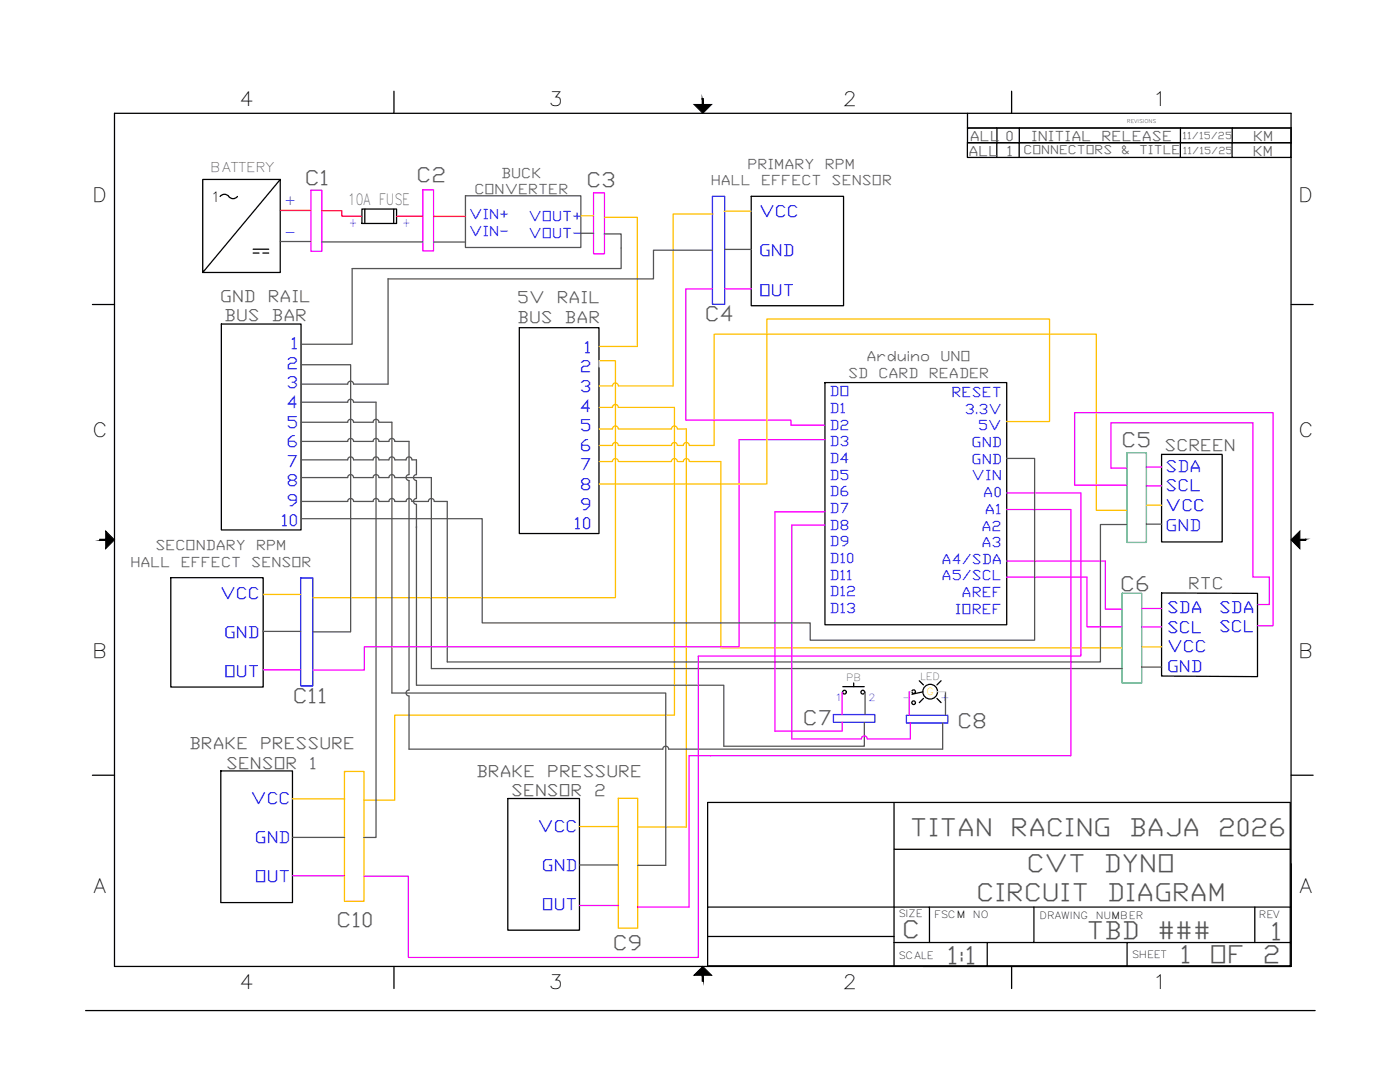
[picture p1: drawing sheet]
<svg xmlns="http://www.w3.org/2000/svg" width="279mm" height="216mm" viewBox="0 0 279 216" stroke-linecap="round" stroke-linejoin="round" font-family="sans-serif">
<!-- layer: Viewport -->
<path d="M257.7 172.3v20.5h-73.4" fill="none" stroke="#000" stroke-width=".25"/>
<!-- layer: Title Block -->
<g fill="none" stroke="#000" stroke-width=".25">
<path d="M78.6 18.2v4.4M201.9 18.2v4.4M22.8 22.6h234.9v170.2h-234.9zM193.1 22.6v2.9h64.6h-64.6v3h64.6h-64.6v2.9h64.5M198.9 28.5v2.9M199 25.5v3M203.4 25.5v5.9M235.6 28.5v2.9M235.6 25.5v3M245.9 28.5v2.9M245.9 25.5v3M18.4 60.8h4.4"/>
<path d="M257.7 60.8h4.4M18.4 154.7h4.4M257.7 154.7h4.4M141.2 160.1h116.3M141.2 160.2v32.5h116.3v-32.5M178.4 160.2v32.5M178.4 169.5h79.1M78.6 192.8v4.4M141.2 181h116.3M141.2 186.9h37.2M178.4 188.1h79.1M185.5 181v7.1"/>
<path d="M197 188.1v4.6M201.9 192.8v4.4M206.3 181v7.1M224.9 188.1v4.6M250.4 181v7.1M17.1 201.6h245.4"/>
</g>
<g fill="#000" stroke="#000" stroke-width=".2">
<path d="M138.5 20.8h3.5l-1.7 1.8zM21.1 106l1.7 1.7-1.7 1.8zM257.7 107.7l1.7-1.7v3.5zM138.5 194.6l1.8-1.8 1.7 1.8z"/>
<path d="M140.1 19.7l.3 1.1v-1.1zM140.1 19.7l.3 1.1h-.3z"/>
<path d="M19.9 107.6v.2l1.2-.2zM19.9 107.8l1.2-.2v.2z"/>
<path d="M259.4 107.8h1.2v-.2zM259.4 107.6h1.2l-1.2 .2z"/>
<path d="M140.1 194.6v1.2h.3zM140.1 194.6h.3v1.2z"/>
</g>
<!-- layer: 0 -->
<path d="M257.7 25.5l-.1 5.9M44.2 64.7h15.9v41h-15.9zM103.6 65.4h15.9v41.1h-15.9z" fill="none" stroke="#000" stroke-width=".25"/>
<!-- layer: SYMS -->
<g fill="none" stroke="#000" stroke-width=".25">
<path d="M43.9 39.2a1.13 1.13 0 0 1 1.9 .2l.5 .2h.5l.6-.4M55.9 35.8h-15.4v18.6h15.4v-18.6l-15.4 18.6M50.5 49.7h3.1M50.5 50.5h1.2M52.5 50.5h1.1M72.2 41.7h6.9v2.9h-6.9zM72.8 41.7v2.9M78.6 41.7v2.9M168.2 137h4.3M170.4 136.3v.7M183.5 135.8l.8 .9M184.2 138.1l-2.2 .4"/>
<path d="M184.3 139.4l-.8 .8M187 139.4l.8 .8M187.8 135.8l-.8 .9"/>
<circle cx="168.5" cy="138.1" r=".38"/>
<circle cx="172.2" cy="138.1" r=".38"/>
<circle cx="182.3" cy="138" r=".37"/>
<circle cx="185.6" cy="138" r="1.47"/>
<circle cx="182.3" cy="140.2" r=".37"/>
</g>
<!-- layer: WHT_4AWG -->
<path d="M149.9 39.2h18.4v21.8h-18.4zM164.6 76.3h36.3v48.4h-36.3zM34.1 115.3h18.4v21.8h-18.4z" fill="none" stroke="#000" stroke-width=".25"/>
<!-- layer: W_SIG_PINK -->
<g fill="none" stroke="#f0f" stroke-width=".25">
<path d="M142.2 57.7h-5.3v26.1h21v1.1h6.7M144.6 57.6h5.3M147.5 87.7v41.3h-74.8v4.7h-10.3M147.5 87.7h17.1M200.9 98.4h14.8v32.5h-76.3v60.1h-57.9v-16.1h-8.9M224.9 93.4h-3.2v-9h28.3v30.7h3.3v5.5h-2.3M224.9 96.8h-10.4v-14.5h39.6v42.6h-3.1M228.7 93.2h3.1M228.8 96.9h3M164.6 104.8h-6.6v42.6h13.9a.59 .59 0 0 1 .6-.6 .59 .59 0 0 1 .6 .6h8.6v-3.1M164.7 102.1h-10v43.8h13.4v-1.8M200.9 115.2h16v9.9h7"/>
<path d="M200.9 101.7h12.8v49.1h-76.2v30.2h-10.2M200.9 112h19.7M220.6 112v9.6h3.3M52.5 133.6h7.4M168.1 138.1v4.5M181.5 138v4.7M227.8 121.4h4M227.8 125.1h4M58.4 174.7h10.3M115.6 180.7h7.8"/>
</g>
<!-- layer: WHT_7AWG -->
<path d="M231.8 90.7h12.1v17.4h-12.1zM231.8 118.3l19.2 .1v16.6l-19.2-.1z" fill="none" stroke="#000" stroke-width=".25"/>
<!-- layer: WHT_10AWG -->
<path d="M44.1 153.8h14.3v26.3h-14.3zM101.3 159.3h14.3v26.3h-14.3z" fill="none" stroke="#000" stroke-width=".25"/>
<!-- layer: W_GND_BLACK -->
<g fill="none" stroke="#545454" stroke-width=".25">
<path d="M92.9 39.1h23v10.3h-23zM55.9 48.2h6.1M64.2 48.3h20.2M77.4 55.6v21h-6.8a.59 .59 0 0 0-.6-.5 .59 .59 0 0 0-.6 .5h-9.3M86.5 48.3h6.4M115.9 46.5h2.6M120.6 46.7h3.4v6.9h-53.7v15.1h-10.2M142.2 49.9h-11.8v5.8h-53M144.6 49.8h5.3M60.1 72.8h9.9v53.3M60.1 84.3h9.3a.59 .59 0 0 1 .6-.6 .59 .59 0 0 1 .6 .6h3.9a.59 .59 0 0 1 .5-.6 .59 .59 0 0 1 .6 .6h2.6v54h54.7v34.4h-5.6M60.1 88.1h9.3a.59 .59 0 0 1 .6-.6 .59 .59 0 0 1 .6 .6h3.9a.59 .59 0 0 1 .5-.6 .59 .59 0 0 1 .6 .6h2a.59 .59 0 0 1 .6-.6 .59 .59 0 0 1 .6 .6h2.8v6.6a.58 .58 0 0 0-.6 .6 .58 .58 0 0 0 .6 .6v41.8a.58 .58 0 0 0-.6 .6 .58 .58 0 0 0 .6 .6"/>
<path d="M60.1 91.8h9.3a.59 .59 0 0 1 .6-.6 .59 .59 0 0 1 .6 .6h3.9a.59 .59 0 0 1 .5-.6 .59 .59 0 0 1 .6 .6h2a.59 .59 0 0 1 .6-.6 .59 .59 0 0 1 .6 .6h2.2a.59 .59 0 0 1 .6-.6 .59 .59 0 0 1 .6 .6h.9v2.9a.58 .58 0 0 0-.6 .6 .58 .58 0 0 0 .6 .6v3.6a.58 .58 0 0 0-.6 .6 .58 .58 0 0 0 .6 .5v36.1h61.4v12.2h28v-4.8M60.1 95.3h9.3a.59 .59 0 0 1 .6-.6 .59 .59 0 0 1 .6 .6h3.9a.59 .59 0 0 1 .5-.6 .59 .59 0 0 1 .6 .6h2a.59 .59 0 0 1 .6-.6 .59 .59 0 0 1 .6 .6h7.3v38.1h137.8M60.1 80.3h9.3M69.4 80.3a.59 .59 0 0 1 .6-.6 .59 .59 0 0 1 .6 .6M70.6 80.3h4.4v86.8h-2.4M200.9 91.5h5.6v36.2h-44.8v-3.4h-65.5v-20.8h-36.1M60.1 100.1h9.3a.59 .59 0 0 1 .6-.6 .59 .59 0 0 1 .6 .6h3.9a.59 .59 0 0 1 .5-.6 .59 .59 0 0 1 .6 .6h2a.59 .59 0 0 1 .6-.6 .59 .59 0 0 1 .6 .6h2.2a.59 .59 0 0 1 .6-.6 .59 .59 0 0 1 .6 .6h3.3a.59 .59 0 0 1 .6-.6 .59 .59 0 0 1 .6 .6h2.6v32h130.3v-27.4h5.3M228.8 104.6h3M52.5 126h7.5M62.4 126.1h7.5M81.6 138.9v10.6h50.7a.59 .59 0 0 1 .6-.6 .59 .59 0 0 1 .5 .6h54.7v-5.2M172.6 138.1v4.5"/>
<path d="M188.7 138v4.7M227.8 133.1h4M58.4 167.1h10.4M115.6 172.6h7.7"/>
</g>
<!-- layer: W_C_Deutsch_2pin -->
<path d="M62.1 38h2.1v12.1h-2.1zM84.4 37.9h2.1v12.2h-2.1zM118.5 38.5h2.1v12.1h-2.1z" fill="none" stroke="#f0f" stroke-width=".25"/>
<!-- layer: W_12V_RED -->
<path d="M55.9 42h6.1M64.2 42h4v1.2h4M79.1 43.2h5.2M86.5 43.2h6.4" fill="none" stroke="#f00" stroke-width=".25"/>
<!-- layer: W_5V_ORANGE -->
<g fill="none" stroke="#ffbf00" stroke-width=".25">
<path d="M115.9 43.1h2.5M120.6 43.4h6.6v25.7h-7.7M142.3 42.7h-8v34.3h-10.9M144.5 42.1h5.4M119.6 72h3.2v47.3h-60.4M123.4 77a.59 .59 0 0 0-.6-.6 .59 .59 0 0 0-.6 .6h-2.7M123.4 81.3a.59 .59 0 0 0-.6-.6 .59 .59 0 0 0-.6 .6h-2.7M123.4 85.6a.59 .59 0 0 0-.6-.6 .59 .59 0 0 0-.6 .6h-2.7M123.4 88.9a.59 .59 0 0 0-.6-.6 .59 .59 0 0 0-.6 .6h-2.7M123.4 92.1a.59 .59 0 0 0-.6-.6 .59 .59 0 0 0-.6 .6h-2.7M123.4 81.3h11.2v61.4h-55.8v17h-6.2M135.2 85.6a.59 .59 0 0 0-.6-.6 .59 .59 0 0 0-.6 .6h-10.6"/>
<path d="M135.2 88.9a.59 .59 0 0 0-.6-.6 .59 .59 0 0 0-.6 .6h-10.6M135.2 92.1a.59 .59 0 0 0-.6-.6 .59 .59 0 0 0-.6 .6h-10.6M135.2 88.9h1.2a.59 .59 0 0 1 .6-.6 .59 .59 0 0 1 .6 .6h4.9v-22.2h76.3v35.1h6.1M135.2 92.1h1.2a.59 .59 0 0 1 .6-.6 .59 .59 0 0 1 .6 .6h6.3l-.1 37.2h80.1M135.2 85.6h1.8v79.5l-9.7-.1M200.9 84.1h8.6v-20.4h-56.5v32.9h-33.5M52.5 118.6h7.5M228.8 100.8h3M227.9 129.1h3.9M58.4 159.4h10.4M115.6 164.9h7.8"/>
</g>
<!-- layer: W_C_Deutsch_3pin -->
<path d="M142.2 39.2h2.4v21.5h-2.4zM60 115.3h2.4v21.6h-2.4z" fill="none" stroke="#00f" stroke-width=".25"/>
<!-- layer: W_C_JST-VH_3pin -->
<path d="M68.7 153.9h3.9v26h-3.9zM123.4 159.3h3.9v25.9h-3.9z" fill="none" stroke="#ff7f00" stroke-width=".25"/>
<!-- layer: W_C_JST-XH -->
<path d="M224.9 90.3h3.9v17.9h-3.9zM223.9 118.4h3.9v17.9h-3.9z" fill="none" stroke="#00dd6e" stroke-width=".25"/>
<!-- layer: GRY_20AWG -->
<path d="M119.6 72v1.2M181.5 138h.5M187.1 138h1.6" fill="none" stroke="#dcdcdc" stroke-width=".25"/>
<!-- layer: W_C_JST-VH_2pin -->
<path d="M166.3 142.6h8.3v1.5h-8.3zM180.9 142.7h8.3v1.6h-8.3z" fill="none" stroke="#3f00ff" stroke-width=".25"/>
<g font-size="4.9" fill="#545454">
<text x="181.6" y="166.8">TITAN</text>
<text x="201.7" y="166.8">RACING</text>
<text x="225.3" y="166.8">BAJA</text>
<text x="243.1" y="166.8">2026</text>
<text x="204.9" y="173.9">CVT</text>
<text x="220.3" y="173.9">DYNO</text>
<text x="194.9" y="179.8">CIRCUIT</text>
<text x="220.9" y="179.8">DIAGRAM</text>
<text x="180" y="187.3">C</text>
<text x="216.8" y="187.3">TBD</text>
<text x="231" y="187.3">###</text>
<text x="253.6" y="187.6">1</text>
<text x="189" y="192.3">1:1</text>
<text x="235.5" y="192.2">1</text>
<text x="241.4" y="192.2">OF</text>
<text x="252" y="192.2">2</text>
</g>
<g font-size="4.1" fill="#545454">
<text x="60.8" y="36.8">C1</text>
<text x="83.2" y="36.3">C2</text>
<text x="117.1" y="37.3">C3</text>
<text x="140.6" y="64">C4</text>
<text x="223.8" y="89.2">C5</text>
<text x="223.6" y="117.8">C6</text>
<text x="58.4" y="140.4">C11</text>
<text x="160.2" y="144.7">C7</text>
<text x="191.1" y="145.2">C8</text>
<text x="67.2" y="185.1">C10</text>
<text x="122.3" y="189.5">C9</text>
</g>
<g font-size="3.9">
<text x="47.8" y="21.1">4</text>
<text x="109.5" y="21.1">3</text>
<text x="168.2" y="21.1">2</text>
<text x="230" y="21.1">1</text>
<text x="18.4" y="40.2">D</text>
<text x="259.1" y="40.2">D</text>
<text x="18.4" y="87.2">C</text>
<text x="259.1" y="87.2">C</text>
<text x="18.4" y="131.2">B</text>
<text x="259.1" y="131.2">B</text>
<text x="18.7" y="178.2">A</text>
<text x="259.3" y="178.2">A</text>
<text x="47.8" y="197.2">4</text>
<text x="109.5" y="197.2">3</text>
<text x="168.2" y="197.2">2</text>
<text x="230" y="197.2">1</text>
</g>
<g font-size="3.3" fill="#00f">
<text x="151.5" y="43.3">VCC</text>
<text x="151.5" y="51.2">GND</text>
<text x="151.5" y="59">OUT</text>
<text x="58" y="69.7">1</text>
<text x="116.5" y="70.4">1</text>
<text x="57.2" y="73.6">2</text>
<text x="57.2" y="77.5">3</text>
<text x="115.7" y="74.3">2</text>
<text x="57.2" y="81.4">4</text>
<text x="115.7" y="78.2">3</text>
<text x="115.7" y="82.1">4</text>
<text x="57.2" y="85.3">5</text>
<text x="57.2" y="89.2">6</text>
<text x="115.7" y="86.1">5</text>
<text x="115.7" y="90">6</text>
<text x="57.2" y="93.2">7</text>
<text x="115.7" y="93.9">7</text>
<text x="232.6" y="94.1">SDA</text>
<text x="57.2" y="97.1">8</text>
<text x="57.2" y="101">9</text>
<text x="115.7" y="97.8">8</text>
<text x="115.7" y="101.7">9</text>
<text x="232.6" y="98">SCL</text>
<text x="232.6" y="102">VCC</text>
<text x="56" y="104.9">10</text>
<text x="114.5" y="105.6">10</text>
<text x="232.6" y="105.9">GND</text>
<text x="43.9" y="119.4">VCC</text>
<text x="232.9" y="122.3">SDA</text>
<text x="243.3" y="122.2">SDA</text>
<text x="44.7" y="127.3">GND</text>
<text x="232.9" y="126.2">SCL</text>
<text x="232.9" y="130.1">VCC</text>
<text x="243.3" y="126.1">SCL</text>
<text x="44.7" y="135.1">OUT</text>
<text x="232.9" y="134.1">GND</text>
<text x="50.1" y="160.4">VCC</text>
<text x="107.4" y="165.9">VCC</text>
<text x="50.9" y="168.3">GND</text>
<text x="108.1" y="173.8">GND</text>
<text x="50.9" y="176.1">OUT</text>
<text x="108.1" y="181.6">OUT</text>
</g>
<g font-size="3.3" fill="#545454">
<text x="44" y="60.2">GND</text>
<text x="44.7" y="64.1">BUS</text>
<text x="53.4" y="60.2">RAIL</text>
<text x="54.2" y="64.1">BAR</text>
<text x="103.2" y="60.5">5V</text>
<text x="103.2" y="64.4">BUS</text>
<text x="111.1" y="60.5">RAIL</text>
<text x="112.7" y="64.4">BAR</text>
<text x="232.4" y="90">SCREEN</text>
<text x="237.1" y="117.6">RTC</text>
<text x="37.7" y="149.5">BRAKE</text>
<text x="51.9" y="149.5">PRESSURE</text>
<text x="45.2" y="153.4">SENSOR</text>
<text x="61.7" y="153.4">1</text>
<text x="95" y="155">BRAKE</text>
<text x="109.2" y="155">PRESSURE</text>
<text x="102" y="158.9">SENSOR</text>
<text x="118.6" y="158.9">2</text>
</g>
<text font-size="3.2" x="42.3" y="40.3">1</text>
<text font-size="3.1" fill="#545454" x="69.4" y="40.8">10A FUSE</text>
<g font-size="2.8" fill="#545454">
<text x="193.6" y="28">ALL</text>
<text x="200.7" y="28.1">0</text>
<text x="205.8" y="28.2">INITIAL</text>
<text x="219.8" y="28.2">RELEASE</text>
<text x="250.1" y="28.1">KM</text>
<text x="100" y="35.5">BUCK</text>
<text x="149.2" y="33.6">PRIMARY</text>
<text x="164.6" y="33.6">RPM</text>
<text x="193.3" y="31.1">ALL</text>
<text x="200.9" y="31.2">1</text>
<text x="250" y="31.1">KM</text>
<text x="94.7" y="38.8">CONVERTER</text>
<text x="141.8" y="37">HALL</text>
<text x="151.9" y="37">EFFECT</text>
<text x="166" y="37">SENSOR</text>
<text x="169.3" y="75.4">SD</text>
<text x="172.9" y="72.1">Arduino</text>
<text x="175.3" y="75.4">CARD</text>
<text x="185.4" y="75.4">READER</text>
<text x="187.7" y="72.1">UNO</text>
<text x="26" y="113.1">HALL</text>
<text x="31" y="109.8">SECONDARY</text>
<text x="36.1" y="113.1">EFFECT</text>
<text x="50.1" y="113.1">SENSOR</text>
<text x="51.1" y="109.8">RPM</text>
</g>
<g font-size="2.8" fill="#00f">
<text x="93.6" y="43.8">VIN+</text>
<text x="93.6" y="47.1">VIN-</text>
<text x="105.5" y="44.1">VOUT+</text>
<text x="105.5" y="47.5">VOUT-</text>
<text x="165.5" y="79.1">DO</text>
<text x="165.5" y="82.4">D1</text>
<text x="189.9" y="79.2">RESET</text>
<text x="192.6" y="82.6">3.3V</text>
<text x="165.5" y="85.7">D2</text>
<text x="165.5" y="89">D3</text>
<text x="193.9" y="89.2">GND</text>
<text x="195.2" y="85.9">5V</text>
<text x="165.5" y="92.4">D4</text>
<text x="165.5" y="95.7">D5</text>
<text x="193.9" y="92.5">GND</text>
<text x="193.9" y="95.9">VIN</text>
<text x="165.5" y="99">D6</text>
<text x="196.2" y="99.2">A0</text>
<text x="165.5" y="102.3">D7</text>
<text x="165.5" y="105.7">D8</text>
<text x="195.9" y="105.9">A2</text>
<text x="196.6" y="102.5">A1</text>
<text x="165.5" y="109">D9</text>
<text x="165.5" y="112.3">D10</text>
<text x="187.9" y="112.5">A4/SDA</text>
<text x="195.9" y="109.2">A3</text>
<text x="165.5" y="115.6">D11</text>
<text x="165.5" y="119">D12</text>
<text x="187.9" y="115.8">A5/SCL</text>
<text x="191.9" y="119.2">AREF</text>
<text x="165.5" y="122.3">D13</text>
<text x="190.6" y="122.5">IOREF</text>
</g>
<text font-size="2.7" fill="#545454" x="41.9" y="34.4">BATTERY</text>
<g font-size="2.7" fill="#00f">
<text x="56.7" y="41">+</text>
<text x="56.7" y="47.2">-</text>
</g>
<g font-size="2.5" fill="#545454">
<text x="204.3" y="30.7">CONNECTORS</text>
<text x="223.8" y="30.7">&amp;</text>
<text x="227.3" y="30.7">TITLE</text>
</g>
<g font-size="2.5" fill="#00f">
<text x="69.7" y="45.3">+</text>
<text x="80.3" y="45.3">+</text>
</g>
<g font-size="2" fill="#545454">
<text x="236" y="27.8">11/15/25</text>
<text x="236.1" y="30.7">11/15/25</text>
<text x="168.9" y="135.9">PB</text>
<text x="183.6" y="135.6">LED</text>
</g>
<g font-size="2" fill="#00f">
<text x="166.7" y="140">1</text>
<text x="173.3" y="140">2</text>
<text x="180.1" y="139.9">-</text>
<text x="187.7" y="139.9">+</text>
</g>
<text font-size="2" fill="#ff0" x="184.9" y="138.7">G</text>
<g font-size="2">
<text x="179.3" y="183">SIZE</text>
<text x="186.4" y="183.3">FSCM</text>
<text x="194.2" y="183.3">NO</text>
<text x="207.5" y="183.4">DRAWING</text>
<text x="218.7" y="183.4">NUMBER</text>
<text x="251.2" y="183.3">REV</text>
<text x="179.3" y="191.3">SCALE</text>
<text x="225.8" y="191.2">SHEET</text>
</g>
<text font-size="1" x="224.9" y="24.6">REVISIONS</text>
</svg>
